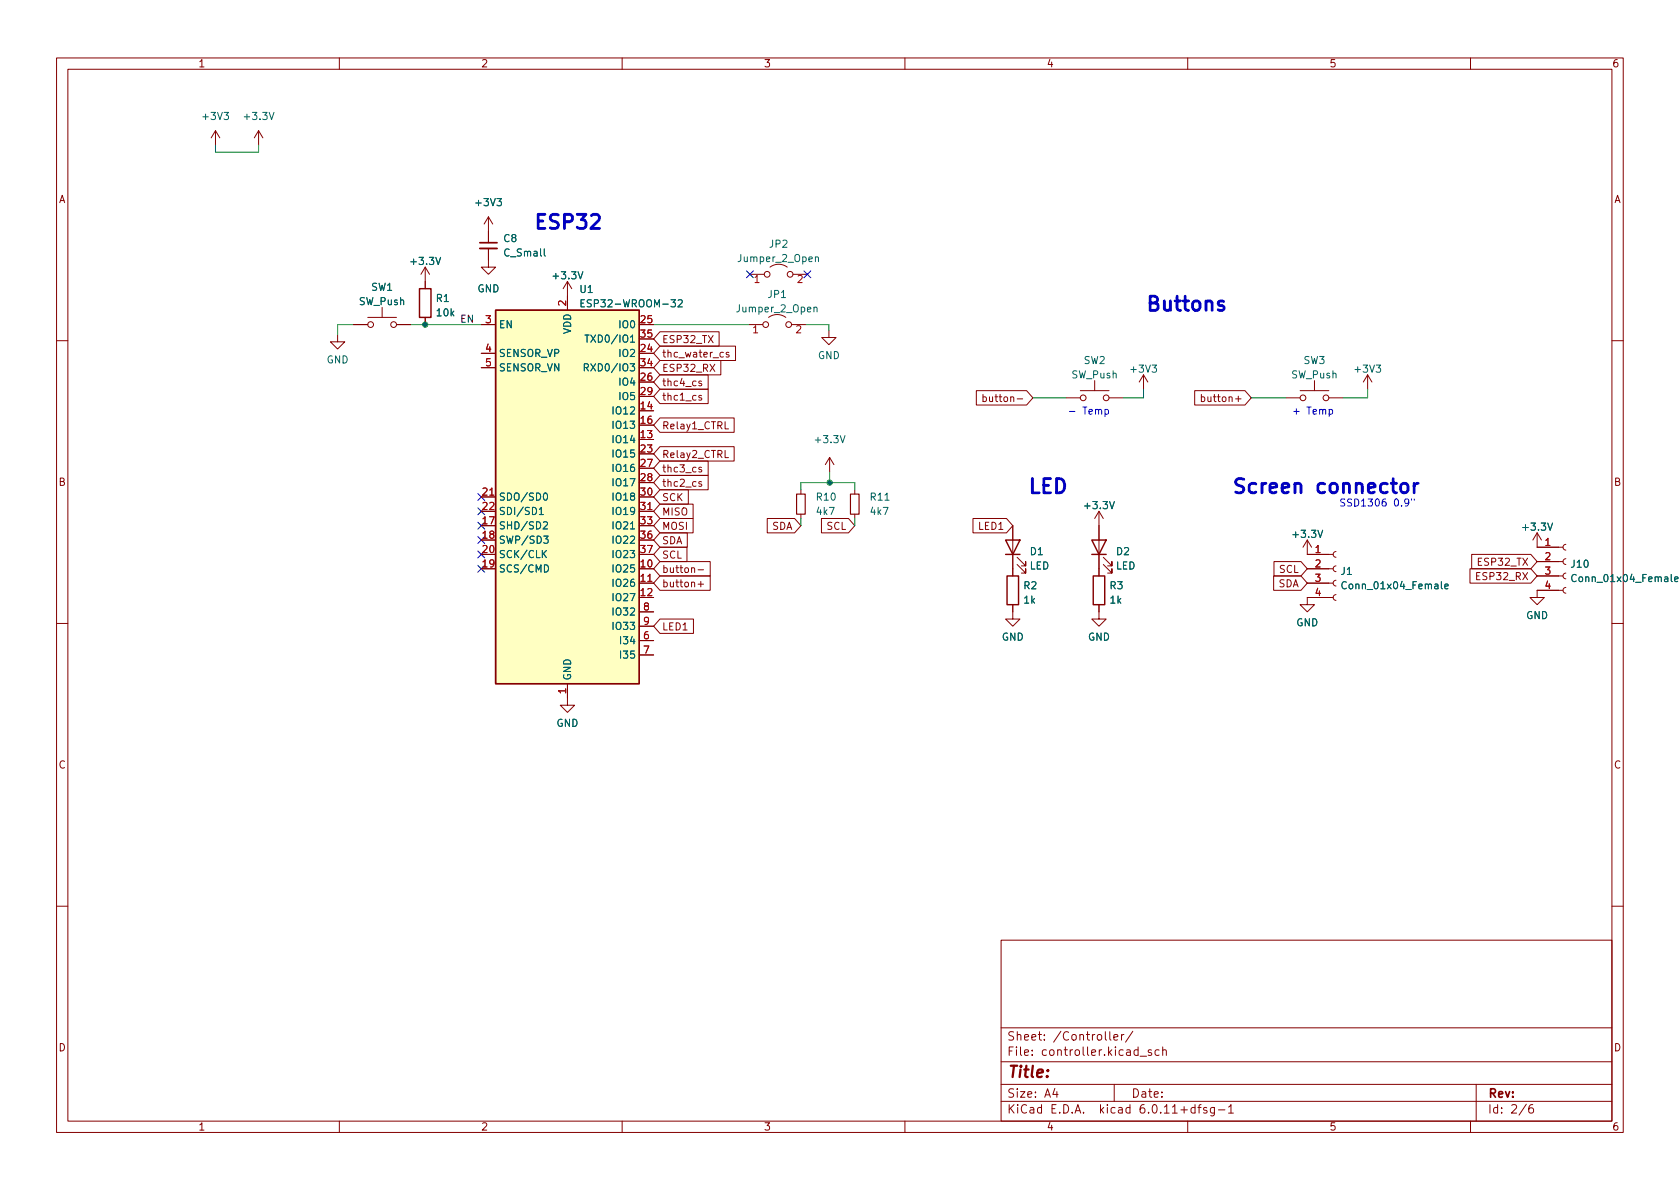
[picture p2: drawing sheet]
<svg xmlns="http://www.w3.org/2000/svg" width="297mm" height="210mm" viewBox="0 0 297 210" stroke-linecap="round" stroke-linejoin="round" font-family="sans-serif">
<g fill="none" stroke="#840000" stroke-width=".18">
<path d="M10 10.2h277v190.1h-277zM12 12.2h273v186.1h-273zM60 10.2v2M110 10.2v2M160 10.2v2M210 10.2v2M260 10.2v2M38.1 23.1l-.8 1.3M38.1 23.1v2.5M38.1 23.1l.8 1.3M45.7 23.1l-.7 1.3M45.7 23.1v2.5"/>
<path d="M45.7 23.1l.8 1.3M86.4 38.3v4.6M86.4 38.3l-.8 1.3M86.4 38.3l.7 1.3M59.7 59.2v1.2h1.3l-1.3 1.3-1.3-1.3h1.3M62.5 57.4h2.5M65 56.1h5.1M67.6 54.4v1.7M70.1 57.4h2.5M75.2 47.2v3.8M75.2 56.1v1.3M75.2 47.2l-.8 1.3"/>
<path d="M75.2 47.2l.7 1.3M85.1 57.4h2.5M86.4 43.9v3.3h1.2l-1.2 1.3-1.3-1.3h1.3M100.3 49.8v5.1M100.3 49.8l-.7 1.2M100.3 49.8l.8 1.2M113 57.4h2.6M113 59.9h2.6M116.7 58.7h10.4v2.5h-10.4l-1.1-1.3zM132.3 57.4h2.6M132.6 48.5h2.5M135.9 56.1a2.54 2.54 0 0 1 3 0"/>
<path d="M136.1 47.2a2.54 2.54 0 0 1 3.1 0M140 57.4h2.5M140.2 48.5h2.5M146.6 58.4v1.3h1.2l-1.2 1.3-1.3-1.3h1.3M10 60.2h2M85.1 62.5h2.5M85.1 65h2.5M113 77.7h2.6M113 72.6h2.6M113 75.2h2.6M113 62.5h2.6M113 67.6h2.6"/>
<path d="M113 70.1h2.6M113 65h2.6M116.7 73.9h13.1v2.5h-13.1l-1.1-1.2zM116.7 79h13.1v2.5h-13.1l-1.1-1.2zM116.7 63.7h10.7v2.6h-10.7l-1.1-1.3zM116.7 66.3h8.5v2.5h-8.5l-1.1-1.2zM116.7 68.8h8.5v2.6h-8.5l-1.1-1.3zM116.7 61.2h13.3v2.5h-13.3l-1.1-1.2zM124 67.4h-.3l-.2 .2 .1 .1 .4 .2v.3h-.5M124 70l-.3-.1-.2 .2 .1 .2 .4 .1v.3h-.5M128.2 74.6v1.2h.6M128.2 79.7v1.2h.6"/>
<path d="M128.9 62.4l-.3-.1-.2 .2v.2l.5 .1v.3h-.5M172.6 69.1h8.9l1.1 1.3-1.1 1.2h-8.9zM179.9 70.5h.9M188.5 70.4h2.5M191 69.1h5.1M193.5 67.3v1.8M196.1 70.4h2.5M202.2 66.3l-.8 1.3M202.2 66.3v2.5M202.2 66.3l.7 1.3M211.2 69.1h8.9l1.1 1.3-1.1 1.2h-8.9zM218.5 70.5h.9"/>
<path d="M218.9 70.1v.9M227.3 70.4h2.6M229.9 69.1h5M232.4 67.3v1.8M234.9 70.4h2.6M241.8 66.3l-.8 1.3M241.8 66.3v2.5M241.8 66.3l.8 1.3M285 60.2h2M85.1 98h2.5M85.1 93h2.5M85.1 95.5h2.5"/>
<path d="M85.1 87.9h2.5M85.1 90.4h2.5M113 98h2.6M113 93h2.6M113 95.5h2.6M113 87.9h2.6M113 90.4h2.6M113 80.3h2.6M113 82.8h2.6M113 85.3h2.6M116.7 86.6h5v2.5h-5l-1.1-1.2zM116.7 89.1h5.8v2.6h-5.8l-1.1-1.3z"/>
<path d="M116.7 94.2h4.8v2.6h-4.8l-1.1-1.3zM116.7 81.5h8.5v2.6h-8.5l-1.1-1.3zM116.7 91.7h5.8v2.5h-5.8l-1.1-1.2zM116.7 96.8h4.8v2.5h-4.8l-1.1-1.3zM116.7 99.3h8.9v2.5h-8.9l-1.1-1.2zM116.7 84.1h8.5v2.5h-8.5l-1.1-1.3zM124 82.7l-.3-.1-.2 .2 .1 .2 .4 .1v.3h-.5M124 85.2h-.3l-.2 .1 .1 .2 .4 .1v.3h-.5M135.7 91.7h4.8l1.1 1.3-1.1 1.2h-4.8zM141.6 86.6v.8M141.6 90.9v.8M145.2 91.7h4.8l1.1 1.3-1.1 1.2h-4.8z"/>
<path d="M146.7 80.9l-.8 1.3M146.7 80.9v2.5M146.7 80.9l.7 1.3M151.1 86.6v.8M151.1 90.9v.8M172 91.7h6l1.1 1.3-1.1 1.2h-6zM179.1 93v8.8M179.8 99.8l1.6 1.5v-.7v.7h-.8M179.8 98.5l1.6 1.6v-.8v.8h-.8M194.3 90.4v11.4M194.3 90.4l-.8 1.3M194.3 90.4l.8 1.3"/>
<path d="M195.1 99.8l1.5 1.5v-.7v.7h-.8M195.1 98.5l1.5 1.6v-.8v.8h-.8M225.3 99.3h4.7l1.1 1.3-1.1 1.2h-4.7zM231.1 95.5v2.5h4.6M231.1 95.5l-.7 1.3M231.1 95.5l.8 1.3M236.2 97.5l-.3 .2-.2 .3 .2 .4 .3 .1M260.2 98h10.5l1.1 1.3-1.1 1.3h-10.5zM271.8 99.3h4.6M271.8 94.2v2.6h4.6M271.8 94.2l-.8 1.3M271.8 94.2l.7 1.3"/>
<path d="M276.9 98.8l-.4 .1-.1 .4 .1 .4 .4 .1M276.9 96.3l-.4 .1-.1 .4 .1 .3 .4 .2M10 110.2h2M85.1 100.6h2.5M113 105.7h2.6M113 103.1h2.6M113 100.6h2.6M113 113.3h2.6M113 115.8h2.6M113 108.2h2.6M113 110.7h2.6M116.7 101.8h8.9v2.6h-8.9l-1.1-1.3z"/>
<path d="M116.7 109.5h5.9v2.5h-5.9l-1.1-1.3zM123.4 103.3h1M123.4 100.8h1M123.9 102.8v1M179.1 106.9v2.6h1.2l-1.2 1.2-1.3-1.2h1.3M194.3 106.9v2.6h1.3l-1.3 1.2-1.3-1.2h1.3M225.2 101.8h4.8l1.1 1.3-1.1 1.3h-4.8zM231.1 103.1h4.6M231.1 100.6h4.6M235.7 105.7h-4.6v1.2h1.3l-1.3 1.3-1.2-1.3h1.2M236.2 105.2l-.3 .1-.2 .4 .2 .3 .3 .2M236.2 102.6l-.3 .2-.2 .3 .2 .4 .3 .1"/>
<path d="M236.2 100.1l-.3 .1-.2 .4 .2 .3 .3 .2M259.9 100.6h10.8l1.1 1.2-1.1 1.3h-10.8zM271.8 101.8h4.6M276.4 104.4h-4.6v1.3h1.2l-1.2 1.2-1.3-1.2h1.3M276.9 103.9l-.4 .1-.1 .4 .1 .3 .4 .2M276.9 101.3l-.4 .2-.1 .3 .1 .4 .4 .2M285 110.2h2M100.3 120.9v3.8h1.3l-1.3 1.3-1.2-1.3h1.2M10 160.2h2M177 166.3h108v32h-108zM285 160.2h2M60 198.3v2"/>
<path d="M110 198.3v2M160 198.3v2M177 194.8h108M177 191.8h108M177 187.8h108M177 181.8h108M182.5 186.5v.1M182.5 185.7v.1M184.6 183.8v.1M184.6 183v.1M196.9 183.4l.7-.1v-.3l-.5-.1-.2 .2 .1 .8h.6M197 191.8v3"/>
<path d="M198.3 182.9v1M198.7 182.9l-.3 .1-.1 .2M200.3 182.4l-1.3 1.9M203.6 185.7l-.4-.1-.2 .2 .1 .3 .5 .1v.4h-.6M204.9 185.7l-.4-.1-.3 .3v.4l.2 .3h.5M205.6 185.8l.2-.2 .3 .1 .1 .9M205.6 185.1v1.5M210 198.3v2M215.4 196.3h1.2M217.2 195.8l.4-.5v1.5M217.2 196.8h.9M260 198.3v2"/>
<path d="M261 191.8v6.5M271 195.3a.6 .6 0 0 0-.7 .7v.5l.1 .3h.5l.2-.1 .1-.5-.2-.2-.4-.1-.3 .3"/>
<circle cx="65.5" cy="57.4" r=".51"/>
<circle cx="69.6" cy="57.4" r=".51"/>
<circle cx="135.4" cy="57.4" r=".51"/>
<circle cx="135.6" cy="48.5" r=".51"/>
<circle cx="139.4" cy="57.4" r=".51"/>
<circle cx="139.7" cy="48.5" r=".51"/>
<circle cx="191.5" cy="70.4" r=".51"/>
<circle cx="195.6" cy="70.4" r=".51"/>
<circle cx="230.4" cy="70.4" r=".51"/>
<circle cx="234.4" cy="70.4" r=".51"/>
</g>
<g fill="none" stroke="#006464" stroke-width=".18">
<path d="M39.6 19.9h.8l-.4 .5 .3 .1v.5l-.1 .1-.6-.1M47.6 19.9l.4 1.2 .4-1.2M87.9 35.1h.8l-.5 .5 .4 .1v.6l-.2 .1-.5-.1M77.1 45.5l.4 1.3 .4-1.3M96.2 44v1.1l.2 .2M102.2 48l.4 1.3 .5-1.3M111.5 59.6l.3-.4v1.3M118.6 53h.8l-.4 .5 .4 .1v.5l-.2 .2-.6-.2M119.9 53.1l.5-.1 .2 .4-.8 .9h.8M143.9 54.4l.2-.1 .3 .1 .1 .8M143.9 54.3v.9M144.2 45.5l.2-.1 .3 .1v.8"/>
<path d="M144.2 45.4v.9M111.4 64.3h.8l-.4 .5 .3 .1v.6l-.1 .1-.6-.1M111.5 60.5h.7M148.6 77l.4 1.3 .4-1.3M203.7 64.6h.8l-.4 .4 .3 .2v.5l-.2 .1-.5-.1M243.3 64.6h.8l-.4 .4 .3 .2v.5l-.1 .1-.6-.1M95.4 90.1l.3-.4v1.3M95.4 91h.7M96.1 92.4l.5-.1 .2 .3-.8 .9h.8M96.1 97.9l.5 .7M96.1 94.8h.8l-.4 .5 .4 .1v.6l-.2 .1-.6-.1M96.2 87.3l.2-.1a.68 .68 0 0 1 .4 .6 .68 .68 0 0 1-.4 .7l-.2-.2-.1-.3z"/>
<path d="M96.3 99.9a.64 .64 0 0 1 .7 .6 .64 .64 0 0 1-.7 .7zM96.6 97.3l-.7 .8M111.5 93.5h.7M156.5 88.5h.7M196.2 88.7l.4 1.3 .4-1.3M233 93.8l.4 1.2 .5-1.2M273.7 92.5l.4 1.3 .4-1.3M254.9 102.9v1l.1 .2M255.5 103.7l.6-.1-.1-.3h-.4l-.1 .2v.6h.5M295.5 101.6v1.1l.2 .2M296.1 102.4l.6-.1-.1-.2-.3-.1-.2 .2 .1 .6h.4"/>
</g>
<path d="M74.2 51h2v5.1h-2zM87.6 54.9h25.4v66h-25.4zM177.8 95.5h2.5l-1.2 2.5zM177.8 98h2.5M193 95.5h2.6l-1.3 2.5zM193 98h2.6M178.1 101.8h2v5.1h-2zM193.3 101.8h2v5.1h-2z" fill="none" stroke="#840000" stroke-width=".25"/>
<path d="M87.6 54.9h25.4v66h-25.4z" fill="#ffffc2" stroke="#ffffc2" stroke-width=".18"/>
<path d="M133.2 58l.4-.4v1.3M133.5 49.1l.4-.4v1.3M140.9 57.7l.4-.1 .3 .4-.8 .9h.8M141.1 48.8l.5-.1 .2 .4-.7 .9h.7M86.6 87.6h.7M114.5 90.1h.8M114.5 102.8h.8" fill="none" stroke="#a90000" stroke-width=".18"/>
<path d="M84.8 43.9h3.1" fill="none" stroke="#840000" stroke-width=".33"/>
<path d="M84.8 42.9h3.1" fill="none" stroke="#840000" stroke-width=".3"/>
<path d="M140.8 87.4h1.6v3.5h-1.6zM150.4 87.4h1.5v3.5h-1.5z" fill="none" stroke="#840000" stroke-width=".2"/>
<path d="M250.7 85.5a.64 .64 0 0 0-.7 .4" fill="none" stroke="#0000c2" stroke-width=".5"/>
<path d="M189.1 72.8h1M245 88.2l-.4 .1a.86 .86 0 0 0 0 1.2l.4-.1 .1-.4-.3-.3h-.2l-.2 .3" fill="none" stroke="#0000c2" stroke-width=".18"/>
<g fill="none" stroke="#009600" stroke-width=".18">
<path d="M38.1 25.6v1.3h7.6v-1.3M62.5 57.4h-2.8v1.8M72.6 57.4h12.5M115.6 57.4h16.7M142.5 57.4h4.1v1M182.6 70.4h5.9M202.2 68.8v1.6h-3.6M221.2 70.4h6.1M241.8 68.8v1.6h-4.3M141.6 86.6v-1.3h9.5v1.3M141.6 91.7v1.3M146.7 83.4v1.9"/>
<path d="M151.1 91.7v1.3"/>
</g>
<g fill="none" stroke="#000084" stroke-width=".18">
<path d="M132 47.9l1.2 1.2M133.2 47.9l-1.2 1.2M142.1 47.9l1.3 1.2M143.4 47.9l-1.3 1.2M84.5 89.8l1.2 1.2M84.5 92.3l1.2 1.3M84.5 87.3l1.2 1.2M84.5 94.9l1.2 1.2M84.5 97.4l1.2 1.2M84.5 100l1.2 1.2M85.7 89.8l-1.2 1.2M85.7 92.3l-1.2 1.3"/>
<path d="M85.7 87.3l-1.2 1.2M85.7 94.9l-1.2 1.2M85.7 97.4l-1.2 1.2M85.7 100l-1.2 1.2"/>
</g>
<g fill="#009600" stroke="#009600" stroke-width=".18">
<circle cx="146.7" cy="85.3" r=".46"/>
<circle cx="75.2" cy="57.4" r=".46"/>
</g>
<g font-size="3.5" fill="#0000c2">
<text x="94.2" y="40.5">ESP32</text>
<text x="202.4" y="55">Buttons</text>
<text x="181.6" y="87.3">LED</text>
<text x="217.7" y="87.3">Screen</text>
<text x="232.7" y="87.3">connector</text>
</g>
<text font-size="2.8" fill="#840000" x="178" y="191.2">Title:</text>
<g font-size="2.1" fill="#840000">
<text x="178" y="184.5">Sheet:</text>
<text x="186.2" y="184.5">/Controller/</text>
<text x="178" y="187.2">File:</text>
<text x="184.4" y="187.2">controller.kicad_sch</text>
<text x="178" y="197.4">KiCad</text>
<text x="178" y="194.6">Size:</text>
<text x="184.7" y="194.6">A4</text>
<text x="185.7" y="197.4">E.D.A.</text>
<text x="194.6" y="197.4">kicad</text>
<text x="200" y="194.6">Date:</text>
<text x="201.8" y="197.4">6.0.11+dfsg-1</text>
<text x="263" y="194.6">Rev:</text>
<text x="263" y="197.4">Id:</text>
<text x="267.1" y="197.4">2/6</text>
</g>
<g font-size="1.8" fill="#840000">
<text x="35" y="12.3">1</text>
<text x="85" y="12.3">2</text>
<text x="135" y="12.3">3</text>
<text x="185" y="12.3">4</text>
<text x="235" y="12.3">5</text>
<text x="285" y="12.3">6</text>
<text x="10.4" y="36.3">A</text>
<text x="285.4" y="36.3">A</text>
<text x="117" y="63.6">thc_water_cs</text>
<text x="117" y="61.1">ESP32_TX</text>
<text x="117" y="66.1">ESP32_RX</text>
<text x="117" y="68.7">thc4_cs</text>
<text x="117" y="71.2">thc1_cs</text>
<text x="173.4" y="71.5">button-</text>
<text x="212" y="71.5">button+</text>
<text x="117" y="76.3">Relay1_CTRL</text>
<text x="117" y="81.4">Relay2_CTRL</text>
<text x="117" y="83.9">thc3_cs</text>
<text x="10.3" y="86.3">B</text>
<text x="117" y="89">SCK</text>
<text x="117" y="86.5">thc2_cs</text>
<text x="285.3" y="86.3">B</text>
<text x="117" y="91.5">MISO</text>
<text x="117" y="94.1">MOSI</text>
<text x="136.5" y="94.1">SDA</text>
<text x="146" y="94.1">SCL</text>
<text x="172.8" y="94.1">LED1</text>
<text x="117" y="96.6">SDA</text>
<text x="117" y="99.2">SCL</text>
<text x="117" y="101.7">button-</text>
<text x="226.1" y="101.7">SCL</text>
<text x="261" y="100.4">ESP32_TX</text>
<text x="117" y="104.2">button+</text>
<text x="226" y="104.2">SDA</text>
<text x="260.7" y="103">ESP32_RX</text>
<text x="117" y="111.9">LED1</text>
<text x="10.3" y="136.3">C</text>
<text x="285.3" y="136.3">C</text>
<text x="10.3" y="186.3">D</text>
<text x="285.3" y="186.3">D</text>
<text x="35" y="200.3">1</text>
<text x="85" y="200.3">2</text>
<text x="135" y="200.3">3</text>
<text x="185" y="200.3">4</text>
<text x="235" y="200.3">5</text>
<text x="285" y="200.3">6</text>
</g>
<g font-size="1.8" fill="#006464">
<text x="35.5" y="21.6">+3V3</text>
<text x="42.8" y="21.6">+3.3V</text>
<text x="83.7" y="36.8">+3V3</text>
<text x="72.3" y="47.2">+3.3V</text>
<text x="88.9" y="43.2">C8</text>
<text x="88.9" y="45.7">C_Small</text>
<text x="130.2" y="46.7">Jumper_2_Open</text>
<text x="135.9" y="44.2">JP2</text>
<text x="65.6" y="51.8">SW1</text>
<text x="77" y="53.8">R1</text>
<text x="84.3" y="52.1">GND</text>
<text x="97.4" y="49.8">+3.3V</text>
<text x="102.4" y="52.2">U1</text>
<text x="135.6" y="53.1">JP1</text>
<text x="63.4" y="54.3">SW_Push</text>
<text x="77" y="56.3">10k</text>
<text x="88.1" y="58.4">EN</text>
<text x="101.4" y="59.1" transform="rotate(-90 101.4 59.1)">VDD</text>
<text x="102.4" y="54.7">ESP32-WROOM-32</text>
<text x="109.2" y="58.4">IO0</text>
<text x="130" y="55.6">Jumper_2_Open</text>
<text x="57.7" y="64.6">GND</text>
<text x="88.1" y="63.5">SENSOR_VP</text>
<text x="103.2" y="61">TXD0/IO1</text>
<text x="109.2" y="63.5">IO2</text>
<text x="144.5" y="63.9">GND</text>
<text x="191.5" y="64.8">SW2</text>
<text x="230.4" y="64.8">SW3</text>
<text x="88.1" y="66">SENSOR_VN</text>
<text x="102.9" y="66">RXD0/IO3</text>
<text x="109.2" y="68.6">IO4</text>
<text x="109.2" y="71.1">IO5</text>
<text x="189.4" y="67.3">SW_Push</text>
<text x="199.6" y="66.3">+3V3</text>
<text x="228.2" y="67.3">SW_Push</text>
<text x="239.2" y="66.3">+3V3</text>
<text x="108" y="73.7">IO12</text>
<text x="108" y="76.2">IO13</text>
<text x="108" y="78.7">IO14</text>
<text x="108" y="81.3">IO15</text>
<text x="108" y="83.8">IO16</text>
<text x="143.8" y="78.7">+3.3V</text>
<text x="88.1" y="88.9">SDO/SD0</text>
<text x="108" y="86.4">IO17</text>
<text x="108" y="88.9">IO18</text>
<text x="144.1" y="88.9">R10</text>
<text x="153.7" y="88.9">R11</text>
<text x="88.1" y="94">SHD/SD2</text>
<text x="88.1" y="91.4">SDI/SD1</text>
<text x="108" y="91.4">IO19</text>
<text x="108" y="94">IO21</text>
<text x="144.1" y="91.4">4k7</text>
<text x="153.7" y="91.4">4k7</text>
<text x="191.4" y="90.4">+3.3V</text>
<text x="228.2" y="95.5">+3.3V</text>
<text x="268.9" y="94.2">+3.3V</text>
<text x="88.1" y="96.5">SWP/SD3</text>
<text x="88.1" y="101.6">SCS/CMD</text>
<text x="88.1" y="99.1">SCK/CLK</text>
<text x="108" y="101.6">IO25</text>
<text x="108" y="96.5">IO22</text>
<text x="108" y="99.1">IO23</text>
<text x="182" y="98.5">D1</text>
<text x="182" y="101.1">LED</text>
<text x="197.2" y="98.5">D2</text>
<text x="197.2" y="101.1">LED</text>
<text x="277.6" y="100.8">J10</text>
<text x="108" y="104.1">IO26</text>
<text x="108" y="106.7">IO27</text>
<text x="180.9" y="104.6">R2</text>
<text x="180.9" y="107.1">1k</text>
<text x="196.1" y="104.6">R3</text>
<text x="196.1" y="107.1">1k</text>
<text x="236.9" y="102">J1</text>
<text x="236.9" y="104.6">Conn_01x04_Female</text>
<text x="277.6" y="103.3">Conn_01x04_Female</text>
<text x="108" y="109.2">IO32</text>
<text x="108" y="111.8">IO33</text>
<text x="177.1" y="113.7">GND</text>
<text x="192.3" y="113.7">GND</text>
<text x="229.1" y="111.1">GND</text>
<text x="269.8" y="109.9">GND</text>
<text x="109.3" y="114.3">I34</text>
<text x="109.3" y="116.8">I35</text>
<text x="101.4" y="120.4" transform="rotate(-90 101.4 120.4)">GND</text>
<text x="98.3" y="128.9">GND</text>
</g>
<g font-size="1.8" fill="#a90000">
<text x="133.2" y="50.8">1</text>
<text x="85.7" y="57.1">3</text>
<text x="100.1" y="54.3" transform="rotate(-90 100.1 54.3)">2</text>
<text x="113" y="57.1">25</text>
<text x="113" y="59.7">35</text>
<text x="132.9" y="59.7">1</text>
<text x="85.7" y="62.2">4</text>
<text x="85.7" y="64.8">5</text>
<text x="113" y="62.2">24</text>
<text x="113" y="64.8">34</text>
<text x="113" y="67.3">26</text>
<text x="113" y="69.8">29</text>
<text x="113" y="77.5">13</text>
<text x="113" y="72.4">14</text>
<text x="113" y="74.9">16</text>
<text x="113" y="80">23</text>
<text x="113" y="82.5">27</text>
<text x="85.1" y="87.6">21</text>
<text x="113" y="85.1">28</text>
<text x="113" y="87.6">30</text>
<text x="85.1" y="92.7">17</text>
<text x="85.1" y="95.2">18</text>
<text x="85.1" y="90.2">22</text>
<text x="113" y="90.2">31</text>
<text x="113" y="92.7">33</text>
<text x="113" y="95.2">36</text>
<text x="85.1" y="100.3">19</text>
<text x="85.1" y="97.8">20</text>
<text x="113" y="100.3">10</text>
<text x="113" y="97.8">37</text>
<text x="232.4" y="97.8">1</text>
<text x="232.4" y="100.3">2</text>
<text x="273" y="96.5">1</text>
<text x="273" y="99.1">2</text>
<text x="273" y="101.6">3</text>
<text x="113" y="102.9">11</text>
<text x="113" y="105.4">12</text>
<text x="113.6" y="107.9">8</text>
<text x="232.4" y="102.9">3</text>
<text x="232.4" y="105.4">4</text>
<text x="273" y="104.1">4</text>
<text x="113.6" y="113">6</text>
<text x="113.6" y="110.5">9</text>
<text x="113.6" y="115.6">7</text>
<text x="100.1" y="122.8" transform="rotate(-90 100.1 122.8)">1</text>
</g>
<text font-size="1.8" fill="#0f0f0f" x="81.3" y="57">EN</text>
<g font-size="1.8" fill="#0000c2">
<text x="191.4" y="73.3">Temp</text>
<text x="228.3" y="73.3">+</text>
<text x="231" y="73.3">Temp</text>
<text x="236.7" y="89.6">SSD1306</text>
<text x="246.4" y="89.6">0.9&quot;</text>
</g>
</svg>
